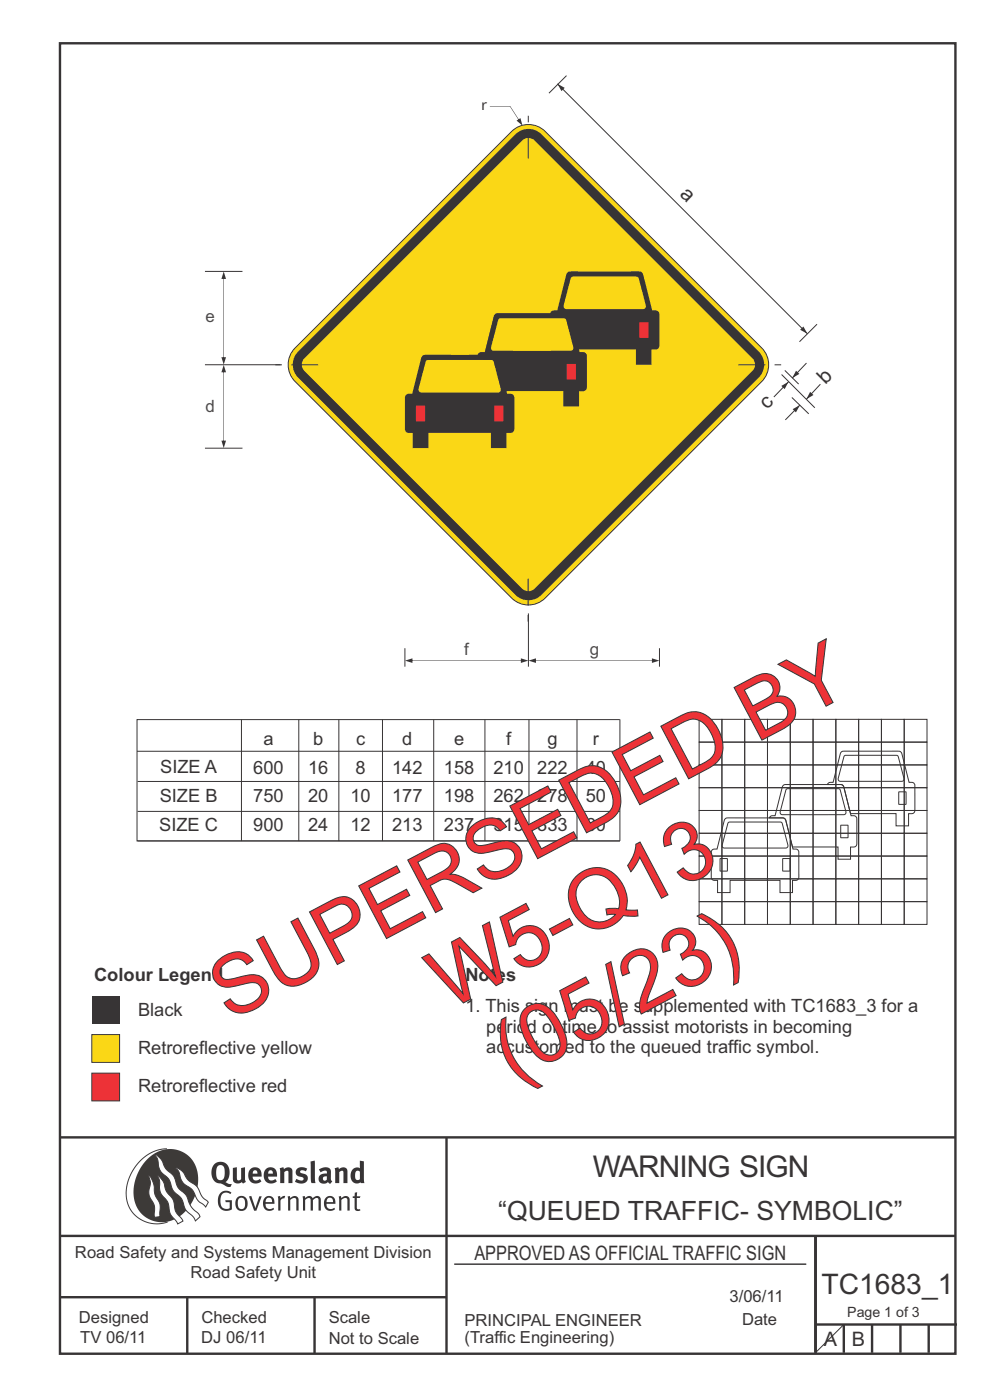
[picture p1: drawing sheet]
<svg xmlns="http://www.w3.org/2000/svg" width="210mm" height="297mm" viewBox="0 0 210 297" stroke-linecap="round" stroke-linejoin="round" font-family="sans-serif">
<g fill="none" stroke="#373435" stroke-width=".51">
<path d="M12.7 9.2h190v278h-190zM12.7 241.3h190M94.7 241.4v45.8M12.7 275.2h82M12.7 262.2h190.1M39.7 275.2v12M66.7 275.2v12M173 262.1v24.9M173 281h30M179 281v6M185 281v6M191 281v6"/>
<path d="M197 281v6"/>
</g>
<path d="M96.4 268.2h74.6" fill="none" stroke="#373435" stroke-width=".21"/>
<path d="M35.4 243.7a9.5 9.5 0 0 0-8.6 10.4 6.5 6.5 0 0 0 8.8 5.1" fill="none" stroke="#3d3a38" stroke-width=".21"/>
<path d="M31.3 245.9a6.1 6.1 0 0 1 7.3-1.6 6.1 6.1 0 0 1 3.4 6.6 8.8 8.8 0 0 1-7.2 8.4 6.1 6.1 0 0 1-6.4-7.5 10.5 10.5 0 0 1 2.9-5.9z" fill-rule="evenodd" fill="#3d3a38"/>
<g fill="#fefefe" stroke="#3d3a38" stroke-width=".21">
<path d="M31.6 249.4l.3 .3 .6 1.2 .4 2.5 1 2 .1 2.7-1.2 .2-.1-2.5-.9-1.8-.2-.7 .3-2.4z" fill-rule="evenodd"/>
<path d="M37.1 247.7l.6 .1 .9 .6 1.3 1.9 1.9 1.5 1.1 2.1 1.3 1.2-.6 1-1.6-1.5-1.2-2.2-2-1.5-.5-.9-.4-1.5z" fill-rule="evenodd"/>
<path d="M32.8 244.9l.4 .1 .9 .8 1 2.1 1.7 1.5 .9 2.5 1.7 1.6 1.2 2.5 1.6 1.6 .2 .5-1 .9-.4-.9-1.6-1.5-1-2.4-1.7-1.7-.9-2.4-1.8-1.7-.3-.9-.3-1.6z" fill-rule="evenodd"/>
<path d="M33.4 249.4l.5 .3 .7 1 .7 2 1.5 1.9 .5 2.5 1.4 1.8 .1 .1-1.1 .7-1.6-2.2-.6-2.5-1.4-1.9-.3-1v-1.6z" fill-rule="evenodd"/>
</g>
<g fill="#373435">
<path d="M46.8 253.1l.5-.4 .6-.1 .7 .1 .5 .3-.2 .3-.9-.3-.8 .2-.3 .7-.1 1.1 .1 .6 .3 .5 .5 .3 .6 .1 .4-.2v-1.3h-.8l-.1-.4h1.4v2l-.7 .2-.8 .1-.6-.2-.5-.5-.3-.8-.1-.9 .2-.8z" fill-rule="evenodd"/>
<path d="M50.7 254.3l.7-.2 .5 .5 .1 1.2-.2 .4-.3 .3h-.5l-.4-.4-.2-1.1zM50.4 254l-.5 1.1 .2 1.2 .8 .6 1-.2 .4-.4 .2-.5v-.8l-.2-.7-.3-.4-.5-.2h-.6z" fill-rule="evenodd"/>
<path d="M52.8 253.8l.5-.1 .9 2.6 .8-2.5h.5l-1.1 3h-.5z" fill-rule="evenodd"/>
<path d="M56.6 254.2l.4-.1 .4 .1 .2 .3 .1 .5h-1.4zM56.2 254l-.4 1v.7l.3 .6 .3 .4 .6 .2 1-.3 .2-.1-.2-.3-.6 .3-.7-.2-.3-.2-.1-.6v-.1h1.9l-.2-1.2-.8-.5-.5 .1z" fill-rule="evenodd"/>
<path d="M58.9 253.8l.5-.1 .1 .5 .4-.4 .6-.1-.2 .5-.4 .1-.4 .3v2.2h-.5z" fill-rule="evenodd"/>
<path d="M61 253.8h.5a.24 .24 0 0 0 .1 .3 .24 .24 0 0 0 .3-.2l.8-.2 .6 .5v2.6h-.4l-.1-2.3-.1-.3-.3-.1-.8 .5v2.2h-.5z" fill-rule="evenodd"/>
<path d="M64.2 253.8h.4a.23 .23 0 0 0 .2 .3 .23 .23 0 0 0 .3-.2l.5-.2 .5 .2a.23 .23 0 0 0 .3 .2 .23 .23 0 0 0 .2-.1l.8-.3 .6 .4 .1 2.7h-.5v-2.3l-.1-.3-.3-.1-.8 .5v2.2h-.5v-2.3l-.1-.3h-.3l-.8 .4v2.2h-.4z" fill-rule="evenodd"/>
<path d="M69.5 254.2l.5-.1 .4 .1 .2 .8h-1.3zM69.2 254l-.5 1 .1 .7 .2 .6 .4 .4 .4 .2 1.1-.3 .2-.1-.2-.3-.6 .3-.7-.2-.3-.3v-.6h1.9l-.2-1.2-.4-.3-.5-.2-.5 .1z" fill-rule="evenodd"/>
<path d="M71.8 253.8h.5a.24 .24 0 0 0 .1 .3 .24 .24 0 0 0 .4-.2l.7-.2 .6 .5 .1 2.6h-.5v-2.3l-.1-.3-.4-.1-.8 .5v2.2h-.5z" fill-rule="evenodd"/>
<path d="M75.3 253l.5-.1-.1 .9h.8l-.2 .3h-.6v2.2l.2 .2h.5v.3l-.2 .1-.6-.1-.4-.3v-2.4h-.4v-.3h.4z" fill-rule="evenodd"/>
<path d="M46.2 247.4l.4-.2h.4l.6 .6v1.8l-.2 .5-.4 .2h-.7l-.3-.5-.1-1.6zM45.5 246.9l-.4 .7-.2 .8v1l.3 .9 .7 .6 1 .2 1.6 .7 .4-.1 .3-.5h-.6l-.8-.4 .7-.9 .2-1.5a1.91 1.91 0 0 0-1.1-1.8 1.91 1.91 0 0 0-2.1 .3z" fill-rule="evenodd"/>
<path d="M49.4 247.8l.8-.2 .1 2.5 .1 .2 .3 .1 .4-.3v-2.3l.9-.2v2.6l.2 .5-.7 .3a.39 .39 0 0 0-.7 0h-.8l-.5-.4z" fill-rule="evenodd"/>
<path d="M53.8 248.4l.3-.1h.3l.2 .7h-1zM53.1 248l-.3 .5-.1 .8v.7l.4 .6 .5 .4 .6 .1 .7-.1 .6-.4-.4-.5-.4 .3h-.5l-.4-.1-.2-.4v-.3h1.9l-.1-1-.3-.6-1-.4-.5 .1z" fill-rule="evenodd"/>
<path d="M57.1 248.4l.2-.1h.4l.2 .7h-1zM56.4 248l-.4 .6-.1 .8 .1 .7 .4 .5 .5 .4 .6 .1 .6-.1 .6-.4-.3-.5-.6 .3h-.5l-.4-.6v-.2h1.9l-.1-1-.3-.6-.5-.3-.5-.1-.5 .1z" fill-rule="evenodd"/>
<path d="M59.3 247.8l.8-.2 .1 .4 1-.4 .7 .3 .1 .5v2.6h-.8v-2.3l-.3-.3-.6 .3v2.3h-.9z" fill-rule="evenodd"/>
<path d="M63 248l.9-.4 1.3 .3-.3 .6-.9-.2-.3 .2 .1 .3 1 .3 .4 .4v.8l-.4 .6-1.1 .2-1.1-.4 .3-.6 1 .4 .3-.1 .2-.3-.2-.3-.9-.3-.4-.3-.2-.6z" fill-rule="evenodd"/>
<path d="M68.6 249.7l.7-.2v.8l-.3 .2-.3-.1-.2-.3zM67.6 248.1l.4 .6 .8-.4 .5 .2a.35 .35 0 0 1 0 .5 .35 .35 0 0 1-.5 0l-1 .4-.2 .9 .2 .4 .3 .3h1.1a.49 .49 0 0 1 .8 .2l.5-.6-.3-.4v-1.7l-.2-.5-.4-.3-.6-.1z" fill-rule="evenodd"/>
<path d="M71 247.8l.8-.2 .1 .4 .9-.4 .7 .3 .2 .5v2.6h-.8l-.1-2.3-.2-.3-.6 .3v2.3h-.9z" fill-rule="evenodd"/>
<path d="M75.6 248.5l.3-.1 .4 .2v1.5l-.3 .2h-.4l-.2-.4-.1-.9zM76.3 246.2v1.3a.19 .19 0 0 1 0 .3 .19 .19 0 0 1-.3-.1l-.8 .1-.6 .5-.2 .9 .1 1 .3 .5 .6 .3h.6l.5-.2v.2h.8l-.1-4.6z" fill-rule="evenodd"/>
<path d="M65.9 246.4l.9-.2 .1 4.8h-.8l-.1-.3z" fill-rule="evenodd"/>
</g>
<path d="M19.5 219.5h5.9v5.9h-5.9z" fill-rule="evenodd" fill="#fad716" stroke="#373435" stroke-width=".21"/>
<path d="M19.5 227.7h5.9v5.8h-5.9z" fill-rule="evenodd" fill="#ed3237" stroke="#373435" stroke-width=".21"/>
<path d="M19.5 211.3h5.9v5.9h-5.9z" fill-rule="evenodd" fill="#373435"/>
<g fill="none" stroke="#373435" stroke-width=".21">
<path d="M29.1 159.4h102.3M51.2 152.7v25.7M63.4 152.7v25.7M71.9 152.7v25.7M81.1 152.7v25.7M92 152.7v25.7M102.9 152.7v25.7M112.2 152.7v25.7M122.4 152.7v25.7M131.5 152.7h-102.4v25.7h102.4M131.5 152.6v25.8M29.2 178.4h102.3"/>
<path d="M29.2 165.8h102.3M29.2 172.1h102.3M179 281l-6 6"/>
</g>
<path d="M109.6 25.6l.8-.5 .4 1.5zM108.2 22.5l1.8 2.9zM103.9 22.5l4.3 .1z" fill="#373435"/>
<path d="M108.5 27.9a5 5 0 0 1 7.1 0l46 45.9a5 5 0 0 1 0 7.1l-46 46a5 5 0 0 1-7.1 0l-45.9-46a5 5 0 0 1 0-7.1z" fill-rule="evenodd" fill="#fad716" stroke="#373435" stroke-width=".21"/>
<path d="M63.2 74.6l46.1-46.1a3.9 3.9 0 0 1 5.5 0l46.2 46.1a3.9 3.9 0 0 1 0 5.5l-46.2 46.1a3.9 3.9 0 0 1-5.5 0l-46.1-46.1a3.9 3.9 0 0 1 0-5.5z" fill-rule="evenodd" fill="#373435"/>
<path d="M64.6 76l46.2-46.2a1.88 1.88 0 0 1 2.6 0l46.2 46.2a1.88 1.88 0 0 1 0 2.7l-46.2 46.2a1.88 1.88 0 0 1-2.6 0l-46.2-46.2a1.88 1.88 0 0 1 0-2.7z" fill-rule="evenodd" fill="#fad716"/>
<path d="M120.4 57.8l.5-.2h14.7a.83 .83 0 0 1 .8 .7l1.9 7.5h.8a.8 .8 0 0 1 .8 .9v6.6a.82 .82 0 0 1-.8 .9h-.9v3.2h-3.3v-3.3h-13.2v3.3h-3.4v-3.2h-.8a.82 .82 0 0 1-.8-.9v-6.6a.8 .8 0 0 1 .8-.9h.7l1.9-7.5z" fill-rule="evenodd" fill="#373435"/>
<path d="M121.2 58.8l.3-.1h13.7l.3 .3 1.5 5.8a.61 .61 0 0 1-.6 .8h-16.3a.61 .61 0 0 1-.5-.8z" fill-rule="evenodd" fill="#fad716"/>
<g fill="#ed3237">
<path d="M135.6 68.4h1.9v3.3h-1.9z" fill-rule="evenodd"/>
<path d="M119 68.4h1.9v3.3h-1.9z" fill-rule="evenodd"/>
</g>
<path d="M105 66.7l.6-.3h14.6a.83 .83 0 0 1 .9 .7l1.9 7.6h.7a.8 .8 0 0 1 .8 .8v6.6a.82 .82 0 0 1-.8 .9h-.9v3.2h-3.3v-3.2h-13.2v3.2h-3.3v-3.2h-.9a.82 .82 0 0 1-.8-.9v-6.6a.8 .8 0 0 1 .8-.8h.7l1.9-7.6z" fill-rule="evenodd" fill="#373435"/>
<path d="M105.8 67.7l.4-.2 13.6 .1 .3 .3 1.5 5.7a.61 .61 0 0 1-.5 .8h-16.4a.61 .61 0 0 1-.5-.8z" fill-rule="evenodd" fill="#fad716"/>
<g fill="#ed3237">
<path d="M120.2 77.2h1.9v3.3h-1.9z" fill-rule="evenodd"/>
<path d="M103.6 77.2h1.9v3.3h-1.9z" fill-rule="evenodd"/>
</g>
<path d="M89.6 75.5l.6-.2h14.6a.83 .83 0 0 1 .9 .7l1.9 7.5h.7a.8 .8 0 0 1 .8 .9v6.5a.82 .82 0 0 1-.8 .9h-.9v3.3h-3.3v-3.3h-13.2v3.3h-3.3v-3.3h-.9a.82 .82 0 0 1-.8-.9v-6.5a.8 .8 0 0 1 .8-.9h.7l1.9-7.5z" fill-rule="evenodd" fill="#373435"/>
<path d="M90.4 76.5l.4-.1h13.7l.2 .3 1.5 5.8a.61 .61 0 0 1-.5 .8h-16.4a.61 .61 0 0 1-.5-.8z" fill-rule="evenodd" fill="#fad716"/>
<g fill="#ed3237">
<path d="M104.9 86.1h1.8v3.2h-1.8z" fill-rule="evenodd"/>
<path d="M88.3 86.1h1.8v3.2h-1.8z" fill-rule="evenodd"/>
</g>
<path d="M112.1 24.6v1.4M112.1 27.9v5.8M58.4 77.4h1.4M61.8 77.4h5.7M156.6 77.4h5.7M164.3 77.4h1.4M85.9 137.5v3.9M112 122.8v5.7M112 130.5v1.4M112.1 130.1v11.3M139.9 137.5v3.9" fill="none" stroke="#373435" stroke-width=".21"/>
<g fill="#373435">
<path d="M85.9 140.1l1.6-.4v.9zM87.4 140.1l23.1 .1zM110.5 139.7l1.6 .4-1.6 .5z"/>
<path d="M112.1 140.1l1.6-.4v.9zM113.6 140.1l24.7 .1zM138.3 139.7l1.6 .4-1.6 .5z"/>
</g>
<path d="M43.5 57.6h7.9M43.5 77.4h16M43.5 95.1h7.9" fill="none" stroke="#373435" stroke-width=".21"/>
<g fill="#373435">
<path d="M47.5 57.6l.4 1.6h-.9zM47.4 59.1l.1 16.7zM47 75.8h.9l-.4 1.6z"/>
<path d="M47 93.5h.9l-.4 1.6zM47.4 78.9l.1 14.6zM47.5 77.4l.4 1.6h-.9z"/>
</g>
<path d="M120.2 16l-3.8 3.8M165.8 79.5l7 7M166.5 78.6l2.9 2.9M173.3 68.8l-3.7 3.7M168 84.3l3.6 3.5M169.7 85.9l-3.1 3.2" fill="none" stroke="#373435" stroke-width=".21"/>
<path d="M168.1 86.8l1.6-.9-.9 1.6z" fill="#373435"/>
<path d="M171.1 77l-3.1 3.2" fill="none" stroke="#373435" stroke-width=".21"/>
<path d="M168.9 78.6l.7 .7-1.6 .9z" fill="#373435"/>
<path d="M174 81.5l-3 3.2" fill="none" stroke="#373435" stroke-width=".21"/>
<path d="M171.8 83.1l.8 .7-1.6 .9z" fill="#373435"/>
<path d="M167.3 81l-3.1 3.2" fill="none" stroke="#373435" stroke-width=".21"/>
<path d="M165.7 81.9l1.6-.9-.9 1.6z" fill="#373435"/>
<path d="M118.3 17.8l53 53" fill="none" stroke="#373435" stroke-width=".21"/>
<g fill="#373435">
<path d="M118.3 17.8l1.5 .8-.7 .7z"/>
<path d="M170.4 69.3l.9 1.5-1.6-.8z"/>
</g>
<g fill="none" stroke="#373435" stroke-width=".21">
<path d="M148.3 152.6h4.8v4.8h-4.8zM148.3 157.4h4.8v4.9h-4.8zM153.1 152.6h4.9v4.8h-4.9zM153.1 157.4h4.9v4.9h-4.9zM158 152.6h4.8v4.8h-4.8zM158 157.4h4.8v4.9h-4.8zM162.8 152.6h4.8v4.8h-4.8zM162.8 157.4h4.8v4.9h-4.8zM167.6 152.6h4.9v4.8h-4.9zM167.6 157.4h4.9v4.9h-4.9zM172.5 152.6h4.8v4.8h-4.8zM172.5 157.4h4.8v4.9h-4.8z"/>
<path d="M177.3 152.6h4.8v4.8h-4.8zM177.3 157.4h4.8v4.9h-4.8zM178.4 159.5l.5-.1h12l.4 .5 1.5 6.1h.6a.64 .64 0 0 1 .7 .6v5.3a.66 .66 0 0 1-.7 .7h-.7v2.6h-2.6v-2.6h-9.7l-1.6-6-.5-.2h-2.8l.3-.4h.9zM182.1 152.6h4.9v4.8h-4.9zM182.1 157.4h4.9v4.9h-4.9zM187 152.6h4.8v4.8h-4.8zM187 157.4h4.8v4.9h-4.8zM191.8 152.6h4.8v4.8h-4.8zM191.8 157.4h4.8v4.9h-4.8zM148.3 167.1h4.8v4.8h-4.8zM148.3 171.9h4.8v4.9h-4.8zM148.3 176.8h4.8v4.8h-4.8z"/>
<path d="M148.3 162.3h4.8v4.8h-4.8zM153.1 167.1h4.9v4.8h-4.9zM153.1 171.9h4.9v4.9h-4.9zM153.1 176.8h4.9v4.8h-4.9zM153.1 162.3h4.9v4.8h-4.9zM153.8 173.7l.5-.2 12 .1 .4 .5 1.5 6h.6a.64 .64 0 0 1 .6 .7l.1 5.3a.66 .66 0 0 1-.7 .7h-.7v2.6h-2.6v-2.6h-10.6v2.6h-2.7v-2.6h-.7a.66 .66 0 0 1-.6-.7v-5.3a.64 .64 0 0 1 .6-.7h.6zM154.5 174.5l.3-.1h10.9l.2 .3 1.2 4.6a.48 .48 0 0 1-.4 .6h-13.1a.48 .48 0 0 1-.4-.6zM158 167.1h4.8v4.8h-4.8zM158 171.9h4.8v4.9h-4.8zM158 176.8h4.8v4.8h-4.8zM158 162.3h4.8v4.8h-4.8zM162.8 167.1h4.8v4.8h-4.8z"/>
<path d="M162.8 171.9h4.8v4.9h-4.8zM162.8 176.8h4.8v4.8h-4.8zM162.8 162.3h4.8v4.8h-4.8zM166.1 166.6l.5-.2 12 .1 .4 .5 1.5 6h.6a.64 .64 0 0 1 .7 .7v5.3a.66 .66 0 0 1-.7 .7h-.7v2.6h-2.6v-2.6h-9.7l-1.6-6-.5-.2h-2.8l.3-.4 .9-.1zM166.8 167.4l.3-.1 10.9 .1 .2 .2 1.2 4.6a.48 .48 0 0 1-.4 .6h-13.1a.48 .48 0 0 1-.4-.6zM167.6 167.1h4.9v4.8h-4.9zM167.6 171.9h4.9v4.9h-4.9zM167.6 176.8h4.9v4.8h-4.9zM167.6 162.3h4.9v4.8h-4.9zM172.5 167.1h4.8v4.8h-4.8zM172.5 171.9h4.8v4.9h-4.8zM172.5 176.8h4.8v4.8h-4.8z"/>
<path d="M172.5 162.3h4.8v4.8h-4.8zM177.3 176.8h4.8v4.8h-4.8zM177.3 167.1h4.8v4.8h-4.8zM177.3 171.9h4.8v4.9h-4.8zM177.3 162.3h4.8v4.8h-4.8zM178.4 175.1h1.5v2.6h-1.5zM179.1 160.4l.3-.2 10.9 .1 .2 .2 1.2 4.6a.49 .49 0 0 1-.4 .7h-13.1a.49 .49 0 0 1-.4-.7zM182.1 167.1h4.9v4.8h-4.9zM182.1 171.9h4.9v4.9h-4.9zM182.1 176.8h4.9v4.8h-4.9zM182.1 162.3h4.9v4.8h-4.9zM187 167.1h4.8v4.8h-4.8z"/>
<path d="M187 171.9h4.8v4.9h-4.8zM187 176.8h4.8v4.8h-4.8zM187 162.3h4.8v4.8h-4.8zM190.7 168h1.5v2.6h-1.5zM191.8 167.1h4.8v4.8h-4.8zM191.8 171.9h4.8v4.9h-4.8zM191.8 176.8h4.8v4.8h-4.8zM191.8 162.3h4.8v4.8h-4.8zM148.3 181.6h4.8v4.8h-4.8zM148.3 186.4h4.8v4.9h-4.8zM148.3 191.3h4.8v4.8h-4.8zM152.8 182.2h1.5v2.6h-1.5z"/>
<path d="M153.1 181.6h4.9v4.8h-4.9zM153.1 186.4h4.9v4.9h-4.9zM153.1 191.3h4.9v4.8h-4.9zM158 181.6h4.8v4.8h-4.8zM158 186.4h4.8v4.9h-4.8zM158 191.3h4.8v4.8h-4.8zM162.8 181.6h4.8v4.8h-4.8zM162.8 186.4h4.8v4.9h-4.8zM162.8 191.3h4.8v4.8h-4.8zM166 182.2h1.6v2.6h-1.6zM167.6 181.6h4.9v4.8h-4.9zM167.6 186.4h4.9v4.9h-4.9z"/>
<path d="M167.6 191.3h4.9v4.8h-4.9zM172.5 181.6h4.8v4.8h-4.8zM172.5 186.4h4.8v4.9h-4.8zM172.5 191.3h4.8v4.8h-4.8zM177.3 181.6h4.8v4.8h-4.8zM177.3 186.4h4.8v4.9h-4.8zM177.3 191.3h4.8v4.8h-4.8zM182.1 181.6h4.9v4.8h-4.9zM182.1 186.4h4.9v4.9h-4.9zM182.1 191.3h4.9v4.8h-4.9zM187 181.6h4.8v4.8h-4.8zM187 186.4h4.8v4.9h-4.8z"/>
<path d="M187 191.3h4.8v4.8h-4.8zM191.8 181.6h4.8v4.8h-4.8zM191.8 186.4h4.8v4.9h-4.8zM191.8 191.3h4.8v4.8h-4.8z"/>
</g>
<g font-size="17.6" fill="#ed3237">
<text x="95.2" y="214.4" transform="rotate(-28 95.2 214.4)">W5-Q13</text>
<text x="48.7" y="216.7" transform="rotate(-28 48.7 216.7)">SUPERSEDED BY</text>
<text x="108.7" y="229.6" transform="rotate(-28 108.7 229.6)">(05/23)</text>
</g>
<text font-size="6.3" fill="#373435" x="125.7" y="249.8">WARNING SIGN</text>
<text font-size="6" fill="#373435" x="174.2" y="274.5">TC1683_1</text>
<text font-size="5.6" fill="#373435" x="105.7" y="258.7">“QUEUED TRAFFIC- SYMBOLIC”</text>
<g font-size="4.4" fill="#373435">
<text x="144.1" y="41.4" transform="rotate(45 144.1 41.4)">a</text>
<text x="175.1" y="81.7" transform="rotate(-45 175.1 81.7)">b</text>
<text x="162.7" y="87.1" transform="rotate(-45 162.7 87.1)">c</text>
</g>
<g font-size="4.2" fill="#373435">
<text x="100.6" y="267.2">APPROVED AS OFFICIAL TRAFFIC SIGN</text>
<text x="174.7" y="285.6">A</text>
<text x="180.7" y="285.6">B</text>
</g>
<g font-size="3.9" fill="#373435">
<text x="55.9" y="158">a</text>
<text x="66.4" y="158">b</text>
<text x="75.5" y="158">c</text>
<text x="85.3" y="158">d</text>
<text x="96.3" y="158">e</text>
<text x="107.3" y="158">f</text>
<text x="116.1" y="158">g</text>
<text x="125.8" y="158">r</text>
<text x="34" y="164.1">SIZE A</text>
<text x="53.7" y="164.1">600</text>
<text x="65.3" y="164.1">16</text>
<text x="75.4" y="164.1">8</text>
<text x="83.2" y="164.1">142</text>
<text x="94.2" y="164.1">158</text>
<text x="104.6" y="164.1">210</text>
<text x="114" y="164.1">222</text>
<text x="124.2" y="164.1">40</text>
<text x="33.9" y="170.1">SIZE B</text>
<text x="53.7" y="170.2">750</text>
<text x="65.3" y="170.2">20</text>
<text x="74.3" y="170.2">10</text>
<text x="83.2" y="170.2">177</text>
<text x="94.2" y="170.2">198</text>
<text x="104.6" y="170.2">262</text>
<text x="114" y="170.2">278</text>
<text x="124.2" y="170.2">50</text>
<text x="33.8" y="176.2">SIZE C</text>
<text x="53.7" y="176.3">900</text>
<text x="65.3" y="176.3">24</text>
<text x="74.3" y="176.3">12</text>
<text x="83.2" y="176.3">213</text>
<text x="94.2" y="176.3">237</text>
<text x="104.6" y="176.3">315</text>
<text x="114" y="176.3">333</text>
<text x="124.2" y="176.3">60</text>
<text x="20" y="208">Colour Legend</text>
<text x="98.7" y="208">Notes</text>
<text x="29.3" y="215.5">Black</text>
<text x="98.7" y="214.8">1. This sign must be supplemented with TC1683_3 for a</text>
<text x="103.1" y="219.1">period of time to assist motorists in becoming</text>
<text x="29.3" y="223.7">Retroreflective yellow</text>
<text x="103.1" y="223.4">accustomed to the queued traffic symbol.</text>
<text x="29.3" y="231.6">Retroreflective red</text>
</g>
<text font-size="3.6" fill="#373435" x="102.1" y="23.4">r</text>
<g font-size="3.6" fill="#4b4b4d">
<text x="43.6" y="68.4">e</text>
<text x="43.6" y="87.5">d</text>
<text x="98.4" y="139">f</text>
<text x="125.1" y="139">g</text>
</g>
<g font-size="3.5" fill="#373435">
<text x="15.9" y="266.8">Road Safety and Systems Management Division</text>
<text x="40.4" y="271.1">Road Safety Unit</text>
<text x="16.7" y="280.6">Designed</text>
<text x="42.7" y="280.6">Checked</text>
<text x="69.7" y="280.6">Scale</text>
<text x="98.5" y="281.3">PRINCIPAL ENGINEER</text>
<text x="154.7" y="276.2">3/06/11</text>
<text x="157.4" y="281.2">Date</text>
<text x="17" y="284.8">TV 06/11</text>
<text x="42.7" y="284.8">DJ 06/11</text>
<text x="69.7" y="285.2">Not to Scale</text>
<text x="98.5" y="284.8">(Traffic Engineering)</text>
</g>
<text font-size="3" fill="#373435" x="179.7" y="279.4">Page 1 of 3</text>
</svg>
